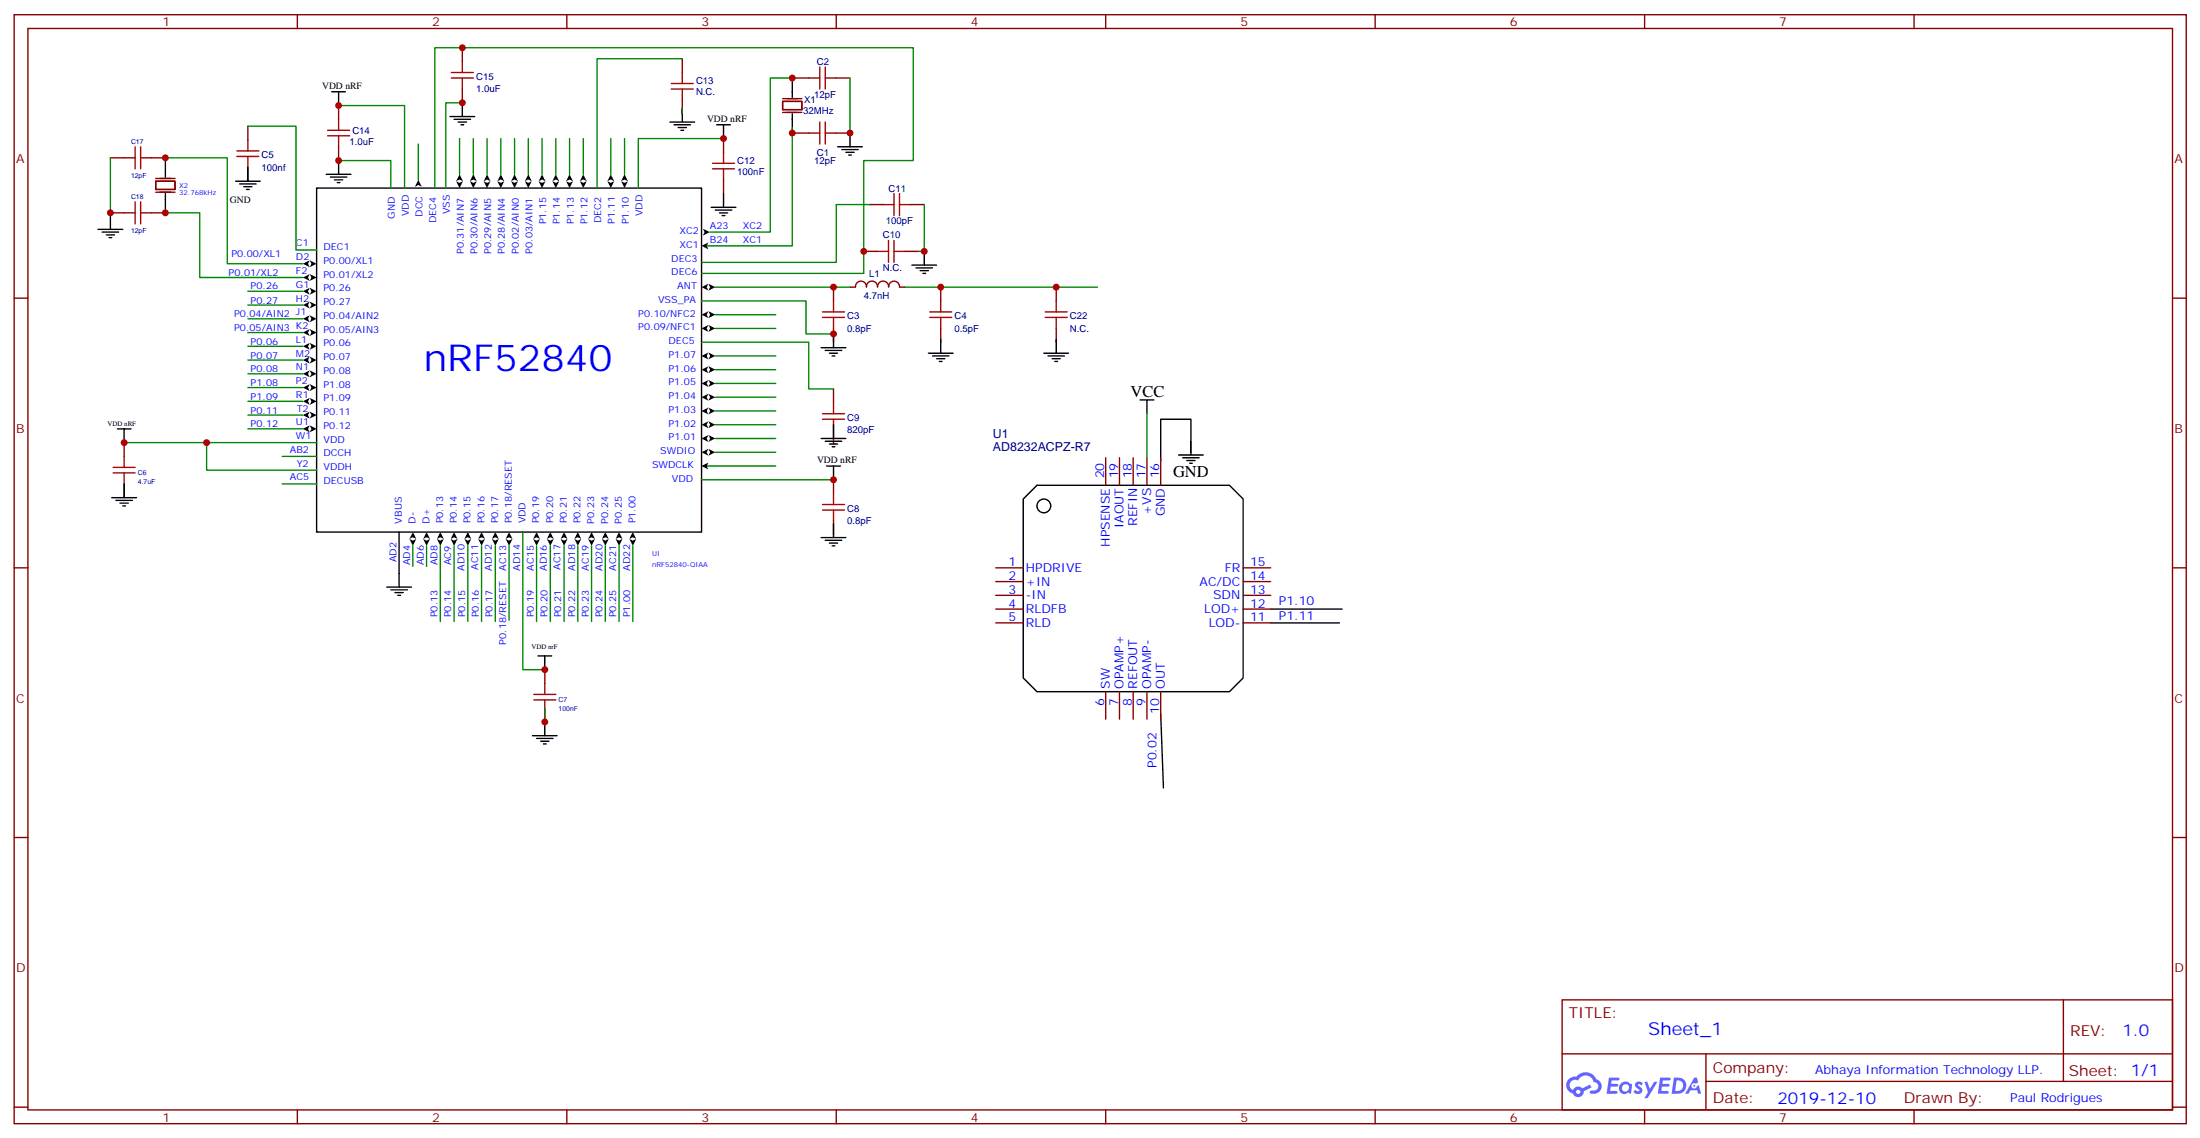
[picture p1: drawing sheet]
<svg xmlns="http://www.w3.org/2000/svg" width="565mm" height="292mm" viewBox="0 0 565 292" stroke-linecap="round" stroke-linejoin="round" font-family="sans-serif">
<path d="M81.2 48.2h98.8v88.2h-98.8zM305.6 116v-8.5h-7.7v10.6M102.4 136.4v10.6M326.1 156.2h18.3M326.1 159.7h17.6M297.9 183l.7 19" fill="none" stroke="#000" stroke-width=".35"/>
<g fill="#000">
<path d="M107.4 46.1l.8 1.8-.8-.5-.9 .5zM117.1 46.5l.8 .4 .9-.4-.9 1.7zM117.9 44.7l.9 1.8-.9-.5-.8 .5zM121.5 44.7l.8 1.8-.8-.5-.9 .5zM120.6 46.5l.9 .4 .8-.4-.8 1.7zM125 44.7l.9 1.8-.9-.5-.9 .5zM124.1 46.5l.9 .4 .9-.4-.9 1.7zM128.5 44.7l.9 1.8-.9-.5-.9 .5zM127.6 46.5l.9 .4 .9-.4-.9 1.7zM132 44.7l.9 1.8-.9-.5-.8 .5zM131.2 46.5l.8 .4 .9-.4-.9 1.7zM135.6 44.7l.9 1.8-.9-.5-.9 .5z"/>
<path d="M134.7 46.5l.9 .4 .9-.4-.9 1.7zM139.1 44.7l.9 1.8-.9-.5-.9 .5zM138.2 46.5l.9 .4 .9-.4-.9 1.7zM142.6 44.7l.9 1.8-.9-.5-.9 .5zM141.7 46.5l.9 .4 .9-.4-.9 1.7zM146.2 44.7l.8 1.8-.8-.5-.9 .5zM145.3 46.5l.9 .4 .8-.4-.8 1.7zM149.7 44.7l.9 1.8-.9-.5-.9 .5zM148.8 46.5l.9 .4 .9-.4-.9 1.7zM156.7 44.7l.9 1.8-.9-.5-.8 .5zM155.9 46.5l.8 .4 .9-.4-.9 1.7zM160.3 44.7l.8 1.8-.8-.5-.9 .5z"/>
<path d="M159.4 46.5l.9 .4 .8-.4-.8 1.7zM180.4 58.6l1.7 .9-1.7 .9 .4-.9zM77.7 67.6l1.8-.9-.5 .9 .5 .9zM77.7 71.2l1.8-.9-.5 .9 .5 .8zM77.7 74.7l1.8-.9-.5 .9 .5 .9zM77.7 78.2l1.8-.9-.5 .9 .5 .9zM79.5 66.7l1.7 .9-1.7 .9 .4-.9zM79.5 70.3l1.7 .9-1.7 .8 .4-.8zM79.5 73.8l1.7 .9-1.7 .9 .4-.9zM79.5 77.3l1.7 .9-1.7 .9 .4-.9zM180 63l1.8-.8-.5 .8 .5 .9zM180 73.6l1.8-.9-.5 .9 .5 .9z"/>
<path d="M181.8 72.7l1.8 .9-1.8 .9 .4-.9zM77.7 81.7l1.8-.8-.5 .8 .5 .9zM77.7 85.3l1.8-.9-.5 .9 .5 .8zM77.7 88.8l1.8-.9-.5 .9 .5 .9zM77.7 92.3l1.8-.9-.5 .9 .5 .9zM77.7 95.8l1.8-.8-.5 .8 .5 .9zM77.7 99.4l1.8-.9-.5 .9 .5 .9zM79.5 80.9l1.7 .8-1.7 .9 .4-.9zM79.5 84.4l1.7 .9-1.7 .8 .4-.8zM79.5 87.9l1.7 .9-1.7 .9 .4-.9zM79.5 91.4l1.7 .9-1.7 .9 .4-.9zM79.5 95l1.7 .8-1.7 .9 .4-.9z"/>
<path d="M79.5 98.5l1.7 .9-1.7 .9 .4-.9zM180 80.7l1.8-.9-.5 .9 .5 .9zM180 84.2l1.8-.9-.5 .9 .5 .9zM180 91.3l1.8-.9-.5 .9 .5 .8zM180 94.8l1.8-.9-.5 .9 .5 .9zM180 98.3l1.8-.9-.5 .9 .5 .9zM181.8 79.8l1.8 .9-1.8 .9 .4-.9zM181.8 83.3l1.8 .9-1.8 .9 .4-.9zM181.8 90.4l1.8 .9-1.8 .8 .4-.8zM181.8 93.9l1.8 .9-1.8 .9 .4-.9zM181.8 97.4l1.8 .9-1.8 .9 .4-.9zM77.7 102.9l1.8-.9-.5 .9 .5 .9z"/>
<path d="M77.7 106.4l1.8-.8-.5 .8 .5 .9zM77.7 110l1.8-.9-.5 .9 .5 .8zM79.5 102l1.7 .9-1.7 .9 .4-.9zM79.5 105.6l1.7 .8-1.7 .9 .4-.9zM79.5 109.1l1.7 .9-1.7 .8 .4-.8zM180 101.8l1.8-.8-.5 .8 .5 .9zM180 105.4l1.8-.9-.5 .9 .5 .9zM180 108.9l1.8-.9-.5 .9 .5 .9zM180 112.4l1.8-.9-.5 .9 .5 .9zM180 116l1.8-.9-.5 .9 .5 .8zM180 119.5l1.8-.9-.5 .9 .5 .9zM181.8 101l1.8 .8-1.8 .9 .4-.9z"/>
<path d="M181.8 104.5l1.8 .9-1.8 .9 .4-.9zM181.8 108l1.8 .9-1.8 .9 .4-.9zM181.8 111.5l1.8 .9-1.8 .9 .4-.9zM181.8 115.1l1.8 .9-1.8 .8 .4-.8zM105.9 136.4l.9 1.8-.9-.5-.8 .5zM105.1 138.2l.8 .4 .9-.4-.9 1.7zM108.6 138.2l.9 .4 .8-.4-.8 1.7zM109.5 136.4l.8 1.8-.8-.5-.9 .5zM112.1 138.2l.9 .4 .9-.4-.9 1.7zM113 136.4l.9 1.8-.9-.5-.9 .5zM115.6 138.2l.9 .4 .9-.4-.9 1.7zM116.5 136.4l.9 1.8-.9-.5-.9 .5z"/>
<path d="M119.2 138.2l.9 .4 .8-.4-.8 1.7zM120.1 136.4l.8 1.8-.8-.5-.9 .5zM122.7 138.2l.9 .4 .9-.4-.9 1.7zM123.6 136.4l.9 1.8-.9-.5-.9 .5zM126.2 138.2l.9 .4 .9-.4-.9 1.7zM127.1 136.4l.9 1.8-.9-.5-.9 .5zM129.8 138.2l.8 .4 .9-.4-.9 1.7zM130.6 136.4l.9 1.8-.9-.5-.8 .5zM136.8 138.2l.9 .4 .9-.4-.9 1.7zM137.7 136.4l.9 1.8-.9-.5-.9 .5zM140.3 138.2l.9 .4 .9-.4-.9 1.7zM141.2 136.4l.9 1.8-.9-.5-.9 .5z"/>
<path d="M143.9 138.2l.8 .4 .9-.4-.9 1.7zM144.7 136.4l.9 1.8-.9-.5-.8 .5zM147.4 138.2l.9 .4 .9-.4-.9 1.7zM148.3 136.4l.9 1.8-.9-.5-.9 .5zM150.9 138.2l.9 .4 .9-.4-.9 1.7zM151.8 136.4l.9 1.8-.9-.5-.9 .5zM154.4 138.2l.9 .4 .9-.4-.9 1.7zM155.3 136.4l.9 1.8-.9-.5-.9 .5zM158 138.2l.9 .4 .8-.4-.8 1.7zM158.9 136.4l.8 1.8-.8-.5-.9 .5zM161.5 138.2l.9 .4 .9-.4-.9 1.7zM162.4 136.4l.9 1.8-.9-.5-.9 .5z"/>
</g>
<g fill="none" stroke="#870000" stroke-width=".35">
<path d="M3.6 3.8h557.4v284.3h-557.4zM7.2 7.3h550.3v277.3h-550.3zM76.3 3.8v3.5M145.5 3.8v3.5M214.6 3.8v3.5M283.7 3.8v3.5M352.9 3.8v3.5M422 3.8v3.5M491.2 3.8v3.5M3.6 76.4h3.6M557.5 76.4h3.5M3.6 145.6h3.6"/>
<path d="M557.5 145.6h3.5M3.6 214.7h3.6M557.5 214.7h3.5M400.9 256.4h156.6v28.2h-156.6zM529.5 256.4v20.9M400.9 270.2h156.5M437.8 277.3h119.6M437.8 270.2v14.1M3.6 283.9h3.6M76.3 284.6v3.5M145.5 284.6v3.5M214.6 284.6v3.5"/>
<path d="M283.7 284.6v3.5M352.9 284.6v3.5M422 284.6v3.5M491.2 284.6v3.5M557.5 283.9h3.5"/>
</g>
<g fill="#5487ff">
<path d="M419.8 277.5a1.22 1.22 0 0 1 1.8 .3l-.4 .6a.47 .47 0 0 0-.4-.4 .47 .47 0 0 0-.5 .2l.1 .1a1.3 1.3 0 0 1 .9 1.7 1.39 1.39 0 0 1-2.2-.1l.5-.5 .8 .4a.29 .29 0 0 0 .3-.2 .29 .29 0 0 0-.3-.4 1.04 1.04 0 0 1-.6-1.7z"/>
<path d="M412.9 276.3h2.3l.3 .2-.1 .5h-1.8l-.1 .9h1.5l.3 .4-.4 .3h-1.6l-.1 1.1 1.7 .1 .2 .3-.2 .3h-2.6z"/>
<path d="M426 276.3h2.5a.36 .36 0 0 1 .2 .5 .36 .36 0 0 1-.3 .2h-1.7l-.1 .9h1.5l.3 .4-.3 .3h-1.6l-.2 1.1 1.7 .1 .2 .5-.3 .1h-2.5z"/>
<path d="M434.8 276.3h.6l.4 1.2-.6 .4a.69 .69 0 0 0-1.1 .2 .69 .69 0 0 0 .5 1 .69 .69 0 0 0 .9-.6l.5-.3 .5 2.2h-.8l-.2-.8h-1.7l-.5 .8h-.9z"/>
<path d="M422 277.4h.7l.7 1.8 1.1-1.8h.8l-2.5 4.2h-.8l.9-1.6z"/>
<path d="M429.5 276.3l-.6 4.1h1.4a2.11 2.11 0 0 0 2.4-2.1 2.11 2.11 0 0 0-2.5-2zM430.3 277a1.39 1.39 0 0 1 1.6 1.4 1.39 1.39 0 0 1-1.8 1.3h-.2z"/>
<path d="M415.8 277.9a1.47 1.47 0 0 0-.1 2.1 1.47 1.47 0 0 0 2.1 .1l.7 .3 .3-2.3-.1-.2h-.5a1.49 1.49 0 0 0-2.4 0zM416.1 278.9a.95 .95 0 0 1 1.9 0 .95 .95 0 0 1-1.9 0z"/>
<path d="M402.6 276.7a2.18 2.18 0 0 0 1 3.7 1.44 1.44 0 0 0 1.7 .9 1.44 1.44 0 0 0 1.1-1.5l2-1-.4-.7-1.9 .9a1.47 1.47 0 0 0-2.5 .5 1.39 1.39 0 0 1-.6-2 1.39 1.39 0 0 1 2-.4 2.12 2.12 0 0 1 2.1-1.3 2.12 2.12 0 0 1 1.9 1.7 1.14 1.14 0 0 1 1.1 1.4 1.14 1.14 0 0 1-1.6 .7 .43 .43 0 0 0-.6 .4 .43 .43 0 0 0 .4 .5 1.98 1.98 0 0 0 2.6-1.3 1.98 1.98 0 0 0-1.3-2.5 2.98 2.98 0 0 0-5.1-.7l-1 .1zM404.5 280a.54 .54 0 0 1 1 0 .54 .54 0 0 1-1 0z"/>
<circle cx="434.8" cy="278.4" r=".26"/>
</g>
<g fill="none" stroke="#a10000" stroke-width=".35">
<path d="M115.8 18.6h5.7M118.6 15.8v2.8M175.1 18.6v2.8M210.4 17.2v5.6M211.8 17.2v5.6M34.7 37.6v5.7M36.1 37.6v5.7M60.8 38.7h5.6M63.6 35.9v2.8M84.1 34.8h5.6M84.1 33.4h5.6M86.9 30.6v2.8"/>
<path d="M86.9 34.8v2.8M115.8 20h5.7M118.6 20v2.8M172.3 22.8h5.6M172.3 21.4h5.6M175.1 22.8v2.8M185.7 39.1v2.8M207.5 20h2.9M207.5 34.1h2.9M210.4 31.3v5.6M211.8 31.3v5.6M211.8 20h2.8"/>
<path d="M211.8 34.1h2.8M31.9 40.5h2.8M31.9 54.6h2.8M34.7 51.8v5.6M36.1 51.8v5.6M36.1 40.5h2.8M36.1 54.6h2.8M60.8 40.1h5.6M63.6 40.1v2.8M182.8 43.3h5.7M182.8 41.9h5.7M185.7 43.3v2.8"/>
<path d="M226.6 52.5h2.8M229.4 49.6v5.7M230.8 49.6v5.7M230.8 52.5h2.8M211.1 80h5.6M213.9 77.2v2.8M225.2 64.5h2.8M228 61.6v5.7M229.4 61.6v5.7M229.4 64.5h2.8M238.6 80h5.6M241.4 77.2v2.8"/>
<path d="M268.2 80h5.7M271 77.2v2.8M211.1 81.4h5.6M213.9 81.4v2.8M238.6 81.4h5.6M241.4 81.4v2.8M268.2 81.4h5.7M271 81.4v2.8M29 119.8h5.7M31.9 117v2.8M211.1 107.5h5.6M211.1 106.1h5.6"/>
<path d="M213.9 103.3v2.8M213.9 107.5v2.8M29 121.2h5.7M31.9 121.2v2.9M211.1 130.8h5.6M211.1 129.4h5.6M213.9 126.5v2.9M213.9 130.8v2.8M137 179.5h5.6M137 178h5.6M139.8 175.2v2.8M139.8 179.5v2.8"/>
</g>
<g fill="none" stroke="#870000" stroke-width=".35">
<path d="M118.6 12.2v3.6M175.1 15.1v3.5M63.6 32.3v3.6M86.9 27.1v3.5M86.9 37.6v3.6M118.6 22.8v3.6M175.1 25.6v3.6M185.7 35.5v3.6M200.8 26h5v2.1h-5zM200.8 25.3h5M200.8 28.8h5M204 20h3.5"/>
<path d="M204 34.1h3.5M214.6 20h3.5M214.6 34.1h3.5M28.3 40.5h3.6M28.3 54.6h3.6M38.9 40.5h3.5M38.9 54.6h3.5M40 46.5h4.9v2.1h-4.9zM40 45.8h4.9M40 49.3h4.9M63.6 42.9v3.6M185.7 46.1v3.5"/>
<path d="M223.1 52.5h3.5M233.6 52.5h3.6M213.9 73.6v3.6M218.1 73.6h1.4M221.7 64.5h3.5M228 73.6a1.43 1.43 0 0 0-1.4-1.5 1.43 1.43 0 0 0-1.4 1.5 1.41 1.41 0 0 0-1.5-1.5 1.41 1.41 0 0 0-1.4 1.5 1.41 1.41 0 0 0-1.4-1.5 1.41 1.41 0 0 0-1.4 1.5M228.1 73.6a1.38 1.38 0 0 1 1.3-1.5 1.38 1.38 0 0 1 1.4 1.5M230.8 73.6h1.4M232.2 64.5h3.6M241.4 73.6v3.6M271 73.6v3.6M213.9 84.2v3.5"/>
<path d="M213.9 99.7v3.6M241.4 84.2v3.5M271 84.2v3.5M31.9 113.5v3.5M213.9 110.3v3.5M283.7 117.4v7M287.3 117.4v7M290.8 117.4v7M294.3 117.4v7M297.9 117.4v7M31.9 124.1v3.5M213.9 123v3.5"/>
<path d="M213.9 133.6v3.5M255.5 145.6h7.1M255.5 149.1h7.1M255.5 152.6h7.1M255.5 156.2h7.1M255.5 159.7h7.1M319 145.6h7.1M319 149.1h7.1M319 152.6h7.1M319 156.2h7.1M319 159.7h7.1M139.8 171.7v3.5"/>
<path d="M283.7 177.3v7.1M287.3 177.3v7.1M290.8 177.3v7.1M294.3 177.3v7.1M297.9 177.3v7.1M139.8 182.3v3.5"/>
</g>
<g fill="none" stroke="#000" stroke-width=".35">
<path d="M85.1 23.5h3.6M86.9 23.5v3.6M115.5 29.9h6.3M116.5 30.6h4.3M117.6 31.3h2.1M118.3 32h.7M118.6 26.4v3.5M171.9 31.3h6.4M173 32h4.2M174 32.7h2.1M174.7 33.4h.7M175.1 27.8v3.5"/>
<path d="M183.9 32h3.5M185.7 32v3.5M203.3 20v4.9M203.3 29.2v4.9M214.9 37.6h6.4M216 38.3h4.2M217.1 39.1h2.1M217.8 39.8h.7M218.1 34.1v3.5M25.2 58.8h6.3M26.2 59.5h4.2M28.3 55.3v3.5"/>
<path d="M42.4 40.5v4.9M42.4 49.6v5M60.4 46.5h6.4M61.5 47.2h4.2M62.5 47.9h2.2M63.3 48.6h.7M63.6 42.9v3.6M83.7 44.7h6.4M84.8 45.4h4.2M85.8 46.1h2.1M86.5 46.8h.7M86.9 41.2v3.5"/>
<path d="M182.5 53.2h6.3M183.6 53.9h4.2M184.6 54.6h2.1M185.3 55.3h.7M185.7 49.6v3.6M27.3 60.2h2.1M28 60.9h.7M234 68h6.3M235.1 68.7h4.2M236.1 69.4h2.1M236.8 70.1h.7M237.2 64.5v3.5"/>
<path d="M210.7 89.1h6.4M211.8 89.9h4.2M212.8 90.6h2.1M213.5 91.3h.7M213.9 85.6v3.5M238.2 90.6h6.4M239.3 91.3h4.2M240.3 92h2.2M241.1 92.7h.7M241.4 87v3.6M267.9 90.6h6.3M268.9 91.3h4.3"/>
<path d="M270 92h2.1M270.7 92.7h.7M271 87v3.6M30.1 110h3.5M31.9 110v3.5M210.7 112.4h6.4M211.8 113.1h4.2M212.1 119.5h3.6M212.8 113.8h2.1M213.5 114.5h.7M213.9 108.9v3.5M213.9 119.5v3.5"/>
<path d="M292.6 102.6h3.5M294.3 102.6v3.5M302.4 116.7h6.4M303.5 117.4h4.2M304.6 118.1h2.1M305.3 118.8h.7M305.6 113.1v3.6M28.7 127.6h6.3M29.7 128.3h4.3M30.8 129h2.1M31.5 129.7h.7M31.9 124.1v3.5"/>
<path d="M210.7 137.8h6.4M211.8 138.5h4.2M212.8 139.2h2.1M213.5 139.9h.7M213.9 134.3v3.5M266.1 124.4h49.4l3.5 3.6v45.8l-3.5 3.5h-49.4l-3.5-3.5v-45.8zM99.2 150.5h6.4M100.3 151.2h4.2M101.4 151.9h2.1M102.1 152.6h.7M102.4 147v3.5M138 168.2h3.6"/>
<path d="M139.8 168.2v3.5M136.6 188.6h6.4M137.7 189.3h4.2M138.7 190h2.2M139.5 190.7h.7M139.8 185.1v3.5"/>
<circle cx="267.9" cy="129.7" r="1.76"/>
</g>
<g fill="none" stroke="#008700" stroke-width=".35">
<path d="M175.1 15.1h-21.9v33.1M63.6 32.3h12.4v31.8h5.2M86.9 27.1h16.9v21.1M107.4 36.9v9.2M117.9 35.5v9.2M118.6 26.4h-4.2v21.8M121.5 35.5v9.2M125 35.5v9.2M128.5 35.5v9.2M132 35.5v9.2M135.6 35.5v9.2M139.1 35.5v9.2"/>
<path d="M142.6 35.5v9.2M146.2 35.5v9.2M149.7 35.5v9.2M156.7 35.5v9.2M160.3 35.5v9.2M175.1 27.8v1.4M185.7 35.5h-21.9v12.7M203.3 32.7v30.3h-21.9M204 20h-6.3v39.5h-15.6M218.1 20v14.1M28.3 40.5v14.8M42.4 40.5h15.9v27.1h19.4"/>
<path d="M42.4 54.6h8.9v16.6h26.4M86.9 41.2h13.4v7M111.6 48.2v-36h122.8v29h-12.7v28.9h-41.7M223.1 52.5h-8.5v14.8h-34.6M237.2 52.5v12h-1.4M63.6 74.7h14.1M63.6 78.2h14.1M180 77.2h26.8v8.4h7.8M183.6 73.6h34.5M232.2 73.6h49.4M63.6 81.7h14.1M63.6 85.3h14.1"/>
<path d="M63.6 88.8h14.1M63.6 92.3h14.1M63.6 95.8h14.1M63.6 99.4h14.1M180 87.7h27.5v12h6.4M183.6 80.7h15.5M183.6 84.2h15.5M183.6 91.3h15.5M183.6 94.8h15.5M183.6 98.3h15.5M31.9 113.5h49.3M53 113.5v7h28.2"/>
<path d="M63.6 102.9h14.1M63.6 106.4h14.1M63.6 110h14.1M72.4 117h8.8M181.4 119.5h17.7M183.6 101.8h15.5M183.6 105.4h15.5M183.6 108.9h15.5M183.6 112.4h15.5M183.6 116h15.5M294.3 106.1v11.3M72.4 124.1h8.8"/>
<path d="M105.9 139.9v5.3M109.5 139.9v5.3M113 139.9v19.4M116.5 139.9v19.4M120.1 139.9v19.4M123.6 139.9v19.4M127.1 139.9v19.4M130.6 139.9v19.1M134.2 136.4v35.3h5.6M137.7 139.9v19.4M141.2 139.9v19.4M144.7 139.9v19.4"/>
<path d="M148.3 139.9v19.4M151.8 139.9v19.4M155.3 139.9v19.4M158.9 139.9v19.4M162.4 139.9v19.4M180 123h33.9M139.8 181.6v4.2"/>
</g>
<g fill="#c00">
<circle cx="185.7" cy="35.5" r=".88"/>
<circle cx="118.6" cy="26.4" r=".88"/>
<circle cx="118.6" cy="12.2" r=".88"/>
<circle cx="86.9" cy="41.2" r=".88"/>
<circle cx="213.9" cy="123" r=".88"/>
<circle cx="213.9" cy="85.6" r=".88"/>
<circle cx="213.9" cy="73.6" r=".88"/>
<circle cx="241.4" cy="73.6" r=".88"/>
<circle cx="237.2" cy="64.5" r=".88"/>
<circle cx="221.7" cy="64.5" r=".88"/>
<circle cx="218.1" cy="34.1" r=".88"/>
<circle cx="203.3" cy="20" r=".88"/>
<circle cx="28.3" cy="54.6" r=".88"/>
<circle cx="139.8" cy="171.7" r=".88"/>
<circle cx="31.9" cy="113.5" r=".88"/>
<circle cx="53" cy="113.5" r=".88"/>
<circle cx="139.8" cy="185.1" r=".88"/>
<circle cx="203.3" cy="34.1" r=".88"/>
<circle cx="42.4" cy="40.5" r=".88"/>
<circle cx="42.4" cy="54.6" r=".88"/>
<circle cx="271" cy="73.6" r=".88"/>
<circle cx="86.9" cy="27.1" r=".88"/>
</g>
<text font-size="9.5" fill="#00f" x="108.8" y="95">nRF52840</text>
<text font-size="4.6" fill="#00f" x="423" y="265.4">Sheet_1</text>
<g font-size="4.2">
<text x="290.1" y="101.8">VCC</text>
<text x="301" y="122.3">GND</text>
</g>
<g font-size="4.2" fill="#00f">
<text x="544.7" y="265.6">1.0</text>
<text x="456.1" y="283">2019-12-10</text>
</g>
<g font-size="3.9" fill="#800">
<text x="402.6" y="260.9">TITLE:</text>
<text x="531.3" y="265.6">REV:</text>
<text x="439.5" y="275.1">Company:</text>
<text x="530.9" y="275.8">Sheet: 1/1</text>
<text x="439.5" y="282.8">Date:</text>
<text x="488.6" y="282.9">Drawn By:</text>
</g>
<g font-size="3.2" fill="#800">
<text x="41.7" y="6.8">1</text>
<text x="110.9" y="6.8">2</text>
<text x="180" y="6.8">3</text>
<text x="249.2" y="6.8">4</text>
<text x="318.3" y="6.8">5</text>
<text x="387.5" y="6.8">6</text>
<text x="456.6" y="6.8">7</text>
<text x="4.2" y="41.9">A</text>
<text x="558" y="41.9">A</text>
<text x="4.2" y="111">B</text>
<text x="558" y="111">B</text>
<text x="4.2" y="180.2">C</text>
<text x="558" y="180.2">C</text>
<text x="4.2" y="249.3">D</text>
<text x="558" y="249.3">D</text>
<text x="41.7" y="287.6">1</text>
<text x="110.9" y="287.6">2</text>
<text x="180" y="287.6">3</text>
<text x="249.2" y="287.6">4</text>
<text x="318.3" y="287.6">5</text>
<text x="387.5" y="287.6">6</text>
<text x="456.6" y="287.6">7</text>
</g>
<g font-size="3.2" fill="#000080">
<text x="254.8" y="112.4">U1</text>
<text x="254.8" y="115.6">AD8232ACPZ-R7</text>
</g>
<g font-size="3.2" fill="#00f">
<text x="283.4" y="122.7" transform="rotate(-90 283.4 122.7)">20</text>
<text x="286.9" y="122.7" transform="rotate(-90 286.9 122.7)">19</text>
<text x="290.4" y="122.7" transform="rotate(-90 290.4 122.7)">18</text>
<text x="294" y="122.7" transform="rotate(-90 294 122.7)">17</text>
<text x="297.5" y="122.7" transform="rotate(-90 297.5 122.7)">16</text>
<text x="288.3" y="135.4" transform="rotate(-90 288.3 135.4)">IAOUT</text>
<text x="291.9" y="134.9" transform="rotate(-90 291.9 134.9)">REFIN</text>
<text x="295.4" y="132.1" transform="rotate(-90 295.4 132.1)">+VS</text>
<text x="298.9" y="132.4" transform="rotate(-90 298.9 132.4)">GND</text>
<text x="284.8" y="140.2" transform="rotate(-90 284.8 140.2)">HPSENSE</text>
<text x="258.8" y="145.2">1</text>
<text x="258.8" y="148.8">2</text>
<text x="263.3" y="146.6">HPDRIVE</text>
<text x="314.3" y="146.6">FR</text>
<text x="320.8" y="148.8">14</text>
<text x="320.8" y="145.2">15</text>
<text x="258.8" y="152.3">3</text>
<text x="258.8" y="155.8">4</text>
<text x="263.3" y="150.2">+IN</text>
<text x="263.3" y="153.7">-IN</text>
<text x="307.8" y="150.2">AC/DC</text>
<text x="311.3" y="153.7">SDN</text>
<text x="320.8" y="155.8">12</text>
<text x="320.8" y="152.3">13</text>
<text x="328.2" y="155.1">P1.10</text>
<text x="258.8" y="159.3">5</text>
<text x="263.3" y="157.2">RLDFB</text>
<text x="263.3" y="160.8">RLD</text>
<text x="309" y="157.2">LOD+</text>
<text x="310.2" y="160.8">LOD-</text>
<text x="320.8" y="159.3">11</text>
<text x="328.2" y="159">P1.11</text>
<text x="284.8" y="176.6" transform="rotate(-90 284.8 176.6)">SW</text>
<text x="288.3" y="176.6" transform="rotate(-90 288.3 176.6)">OPAMP+</text>
<text x="291.9" y="176.6" transform="rotate(-90 291.9 176.6)">REFOUT</text>
<text x="295.4" y="176.6" transform="rotate(-90 295.4 176.6)">OPAMP-</text>
<text x="298.9" y="176.6" transform="rotate(-90 298.9 176.6)">OUT</text>
<text x="283.4" y="181.1" transform="rotate(-90 283.4 181.1)">6</text>
<text x="286.9" y="181.1" transform="rotate(-90 286.9 181.1)">7</text>
<text x="290.4" y="181.1" transform="rotate(-90 290.4 181.1)">8</text>
<text x="294" y="181.1" transform="rotate(-90 294 181.1)">9</text>
<text x="297.5" y="183.1" transform="rotate(-90 297.5 183.1)">10</text>
<text x="296.8" y="196.9" transform="rotate(-90 296.8 196.9)">P0.02</text>
<text x="465.8" y="275.4">Abhaya Information Technology LLP.</text>
<text x="515.9" y="282.5">Paul Rodrigues</text>
</g>
<g font-size="2.5" fill="#000080">
<text x="209.7" y="16.6">C2</text>
<text x="122.2" y="23.6">1.0uF</text>
<text x="122.2" y="20.5">C15</text>
<text x="178.6" y="21.6">C13</text>
<text x="178.6" y="24.4">N.C.</text>
<text x="206.1" y="29.3">32MHz</text>
<text x="206.4" y="26.5">X1</text>
<text x="209" y="25.1">12pF</text>
<text x="90.4" y="34.3">C14</text>
<text x="67.1" y="40.5">C5</text>
<text x="89.7" y="37.2">1.0uF</text>
<text x="209.7" y="39.9">C1</text>
<text x="67.1" y="43.8">100nf</text>
<text x="189.2" y="44.9">100nF</text>
<text x="189.2" y="42.1">C12</text>
<text x="209" y="42">12pF</text>
<text x="228" y="49.1">C11</text>
<text x="227.3" y="57.5">100pF</text>
<text x="226.6" y="61.1">C10</text>
<text x="223.1" y="71">L1</text>
<text x="226.6" y="69.5">N.C.</text>
<text x="221.7" y="76.6">4.7nH</text>
<text x="217.4" y="81.8">C3</text>
<text x="244.9" y="81.8">C4</text>
<text x="274.6" y="81.8">C22</text>
<text x="217.4" y="85">0.8pF</text>
<text x="244.9" y="85">0.5pF</text>
<text x="274.6" y="85">N.C.</text>
<text x="217.4" y="107.9">C9</text>
<text x="217.4" y="111.1">820pF</text>
<text x="217.4" y="131.2">C8</text>
<text x="217.4" y="134.4">0.8pF</text>
</g>
<g font-size="2.5">
<text x="82.7" y="22.8">VDD nRF</text>
<text x="181.4" y="31.3">VDD nRF</text>
<text x="59" y="52.1">GND</text>
<text x="209.7" y="118.8">VDD nRF</text>
</g>
<g font-size="2.5" fill="#00f">
<text x="101.4" y="56" transform="rotate(-90 101.4 56)">GND</text>
<text x="104.9" y="55.5" transform="rotate(-90 104.9 55.5)">VDD</text>
<text x="108.4" y="55.6" transform="rotate(-90 108.4 55.6)">DCC</text>
<text x="111.9" y="57.2" transform="rotate(-90 111.9 57.2)">DEC4</text>
<text x="115.5" y="54.9" transform="rotate(-90 115.5 54.9)">VSS</text>
<text x="140.2" y="57.5" transform="rotate(-90 140.2 57.5)">P1.15</text>
<text x="143.7" y="57.6" transform="rotate(-90 143.7 57.6)">P1.14</text>
<text x="147.2" y="57.5" transform="rotate(-90 147.2 57.5)">P1.13</text>
<text x="150.7" y="57.5" transform="rotate(-90 150.7 57.5)">P1.12</text>
<text x="154.3" y="57.2" transform="rotate(-90 154.3 57.2)">DEC2</text>
<text x="157.8" y="57.4" transform="rotate(-90 157.8 57.4)">P1.11</text>
<text x="161.3" y="57.5" transform="rotate(-90 161.3 57.5)">P1.10</text>
<text x="164.9" y="55.5" transform="rotate(-90 164.9 55.5)">VDD</text>
<text x="182.1" y="58.8">A23</text>
<text x="190.6" y="58.8">XC2</text>
<text x="59.4" y="65.9">P0.00/XL1</text>
<text x="76" y="63.1">C1</text>
<text x="83" y="64.1">DEC1</text>
<text x="119" y="65.2" transform="rotate(-90 119 65.2)">P0.31/AIN7</text>
<text x="122.5" y="65.2" transform="rotate(-90 122.5 65.2)">P0.30/AIN6</text>
<text x="126" y="65.2" transform="rotate(-90 126 65.2)">P0.29/AIN5</text>
<text x="129.6" y="65.2" transform="rotate(-90 129.6 65.2)">P0.28/AIN4</text>
<text x="133.1" y="65.2" transform="rotate(-90 133.1 65.2)">P0.02/AIN0</text>
<text x="136.6" y="65" transform="rotate(-90 136.6 65)">P0.03/AIN1</text>
<text x="174.4" y="60">XC2</text>
<text x="174.4" y="63.5">XC1</text>
<text x="182.1" y="62.3">B24</text>
<text x="190.6" y="62.3">XC1</text>
<text x="58.7" y="70.8">P0.01/XL2</text>
<text x="76" y="66.7">D2</text>
<text x="76" y="70.3">F2</text>
<text x="83" y="67.6">P0.00/XL1</text>
<text x="83" y="71.2">P0.01/XL2</text>
<text x="172.3" y="67.1">DEC3</text>
<text x="172.3" y="70.6">DEC6</text>
<text x="64.3" y="74.2">P0.26</text>
<text x="64.3" y="77.9">P0.27</text>
<text x="76" y="73.8">G1</text>
<text x="76" y="77.3">H2</text>
<text x="83" y="74.7">P0.26</text>
<text x="168.9" y="77.6">VSS_PA</text>
<text x="173.8" y="74.1">ANT</text>
<text x="60.1" y="81.4">P0.04/AIN2 J1</text>
<text x="83" y="78.2">P0.27</text>
<text x="83" y="81.7">P0.04/AIN2</text>
<text x="163.8" y="81.2">P0.10/NFC2</text>
<text x="60.1" y="84.9">P0.05/AIN3 K2</text>
<text x="64.3" y="88.4">P0.06</text>
<text x="76" y="87.9">L1</text>
<text x="83" y="85.3">P0.05/AIN3</text>
<text x="83" y="88.8">P0.06</text>
<text x="163.8" y="84.7">P0.09/NFC1</text>
<text x="171.5" y="88.2">DEC5</text>
<text x="64.3" y="92">P0.07</text>
<text x="64.3" y="95.5">P0.08</text>
<text x="76" y="91.4">M2</text>
<text x="76" y="95">N1</text>
<text x="83" y="92.3">P0.07</text>
<text x="83" y="95.8">P0.08</text>
<text x="171.5" y="91.8">P1.07</text>
<text x="171.5" y="95.3">P1.06</text>
<text x="64.3" y="99">P1.08</text>
<text x="76" y="98.5">P2</text>
<text x="76" y="102">R1</text>
<text x="83" y="99.4">P1.08</text>
<text x="171.5" y="98.8">P1.05</text>
<text x="64.3" y="102.6">P1.09</text>
<text x="64.3" y="106.1">P0.11</text>
<text x="76.1" y="105.6">T2</text>
<text x="83" y="102.9">P1.09</text>
<text x="83" y="106.4">P0.11</text>
<text x="171.5" y="102.3">P1.04</text>
<text x="171.5" y="105.9">P1.03</text>
<text x="64.3" y="109.6">P0.12</text>
<text x="76" y="109.1">U1</text>
<text x="76" y="112.6">W1</text>
<text x="83" y="110">P0.12</text>
<text x="83" y="113.5">VDD</text>
<text x="171.5" y="109.4">P1.02</text>
<text x="171.6" y="112.9">P1.01</text>
<text x="74.4" y="116.1">AB2</text>
<text x="76.1" y="119.7">Y2</text>
<text x="83" y="117">DCCH</text>
<text x="167.3" y="120">SWDCLK</text>
<text x="169.4" y="116.5">SWDIO</text>
<text x="74.4" y="123.2">AC5</text>
<text x="83" y="120.5">VDDH</text>
<text x="83" y="124.1">DECUSB</text>
<text x="172.4" y="123.5">VDD</text>
<text x="103.1" y="134.2" transform="rotate(-90 103.1 134.2)">VBUS</text>
<text x="106.6" y="134.2" transform="rotate(-90 106.6 134.2)">D-</text>
<text x="110.2" y="134.2" transform="rotate(-90 110.2 134.2)">D+</text>
<text x="113.7" y="134.2" transform="rotate(-90 113.7 134.2)">P0.13</text>
<text x="117.2" y="134.2" transform="rotate(-90 117.2 134.2)">P0.14</text>
<text x="120.8" y="134.2" transform="rotate(-90 120.8 134.2)">P0.15</text>
<text x="124.3" y="134.2" transform="rotate(-90 124.3 134.2)">P0.16</text>
<text x="127.8" y="134.2" transform="rotate(-90 127.8 134.2)">P0.17</text>
<text x="131.3" y="134.2" transform="rotate(-90 131.3 134.2)">P0.18/RESET</text>
<text x="134.9" y="134.2" transform="rotate(-90 134.9 134.2)">VDD</text>
<text x="138.4" y="134.2" transform="rotate(-90 138.4 134.2)">P0.19</text>
<text x="141.9" y="134.2" transform="rotate(-90 141.9 134.2)">P0.20</text>
<text x="145.5" y="134.2" transform="rotate(-90 145.5 134.2)">P0.21</text>
<text x="149" y="134.2" transform="rotate(-90 149 134.2)">P0.22</text>
<text x="152.5" y="134.2" transform="rotate(-90 152.5 134.2)">P0.23</text>
<text x="156" y="134.2" transform="rotate(-90 156 134.2)">P0.24</text>
<text x="159.6" y="134.2" transform="rotate(-90 159.6 134.2)">P0.25</text>
<text x="163.1" y="134.2" transform="rotate(-90 163.1 134.2)">P1.00</text>
<text x="101.7" y="144.2" transform="rotate(-90 101.7 144.2)">AD2</text>
<text x="105.2" y="144.9" transform="rotate(-90 105.2 144.9)">AD4</text>
<text x="108.8" y="144.9" transform="rotate(-90 108.8 144.9)">AD6</text>
<text x="112.3" y="144.9" transform="rotate(-90 112.3 144.9)">AD8</text>
<text x="115.8" y="144.9" transform="rotate(-90 115.8 144.9)">AC9</text>
<text x="119.2" y="146.3" transform="rotate(-90 119.2 146.3)">AD10</text>
<text x="122.7" y="146.1" transform="rotate(-90 122.7 146.1)">AC11</text>
<text x="126.2" y="146.3" transform="rotate(-90 126.2 146.3)">AD12</text>
<text x="129.9" y="146.3" transform="rotate(-90 129.9 146.3)">AC13</text>
<text x="133.5" y="146.3" transform="rotate(-90 133.5 146.3)">AD14</text>
<text x="137" y="146.3" transform="rotate(-90 137 146.3)">AC15</text>
<text x="140.3" y="146.4" transform="rotate(-90 140.3 146.4)">AD16</text>
<text x="143.9" y="146.1" transform="rotate(-90 143.9 146.1)">AC17</text>
<text x="147.6" y="146.3" transform="rotate(-90 147.6 146.3)">AD18</text>
<text x="151.1" y="146.3" transform="rotate(-90 151.1 146.3)">AC19</text>
<text x="154.6" y="146.3" transform="rotate(-90 154.6 146.3)">AD20</text>
<text x="158.2" y="146.3" transform="rotate(-90 158.2 146.3)">AC21</text>
<text x="161.7" y="146.3" transform="rotate(-90 161.7 146.3)">AD22</text>
<text x="112.3" y="158.3" transform="rotate(-90 112.3 158.3)">P0.13</text>
<text x="115.8" y="158.3" transform="rotate(-90 115.8 158.3)">P0.14</text>
<text x="119.3" y="158.3" transform="rotate(-90 119.3 158.3)">P0.15</text>
<text x="122.9" y="158.3" transform="rotate(-90 122.9 158.3)">P0.16</text>
<text x="126.4" y="158.3" transform="rotate(-90 126.4 158.3)">P0.17</text>
<text x="137" y="158.3" transform="rotate(-90 137 158.3)">P0.19</text>
<text x="140.5" y="158.3" transform="rotate(-90 140.5 158.3)">P0.20</text>
<text x="144" y="158.3" transform="rotate(-90 144 158.3)">P0.21</text>
<text x="147.6" y="158.3" transform="rotate(-90 147.6 158.3)">P0.22</text>
<text x="151.1" y="158.3" transform="rotate(-90 151.1 158.3)">P0.23</text>
<text x="154.6" y="158.3" transform="rotate(-90 154.6 158.3)">P0.24</text>
<text x="158.2" y="158.3" transform="rotate(-90 158.2 158.3)">P0.25</text>
<text x="161.7" y="158.3" transform="rotate(-90 161.7 158.3)">P1.00</text>
<text x="129.9" y="165.3" transform="rotate(-90 129.9 165.3)">P0.18/RESET</text>
</g>
<g font-size="1.8" fill="#000080">
<text x="33.6" y="36.9">C17</text>
<text x="33.6" y="45.7">12pF</text>
<text x="33.6" y="51">C18</text>
<text x="33.6" y="59.8">12pF</text>
<text x="35.4" y="124.1">4.7uF</text>
<text x="35.4" y="121.7">C6</text>
<text x="143.3" y="179.9">C7</text>
<text x="143.3" y="182.2">100nF</text>
</g>
<g font-size="1.8" fill="#00f">
<text x="46" y="48.3">X2</text>
<text x="46" y="50.1">32.768kHz</text>
<text x="167.3" y="142.7">UI</text>
<text x="167.3" y="145.5">nRF52840-QIAA</text>
</g>
<g font-size="1.8">
<text x="27.6" y="109.3">VDD nRF</text>
<text x="136.4" y="166.3">VDD nrF</text>
</g>
</svg>
